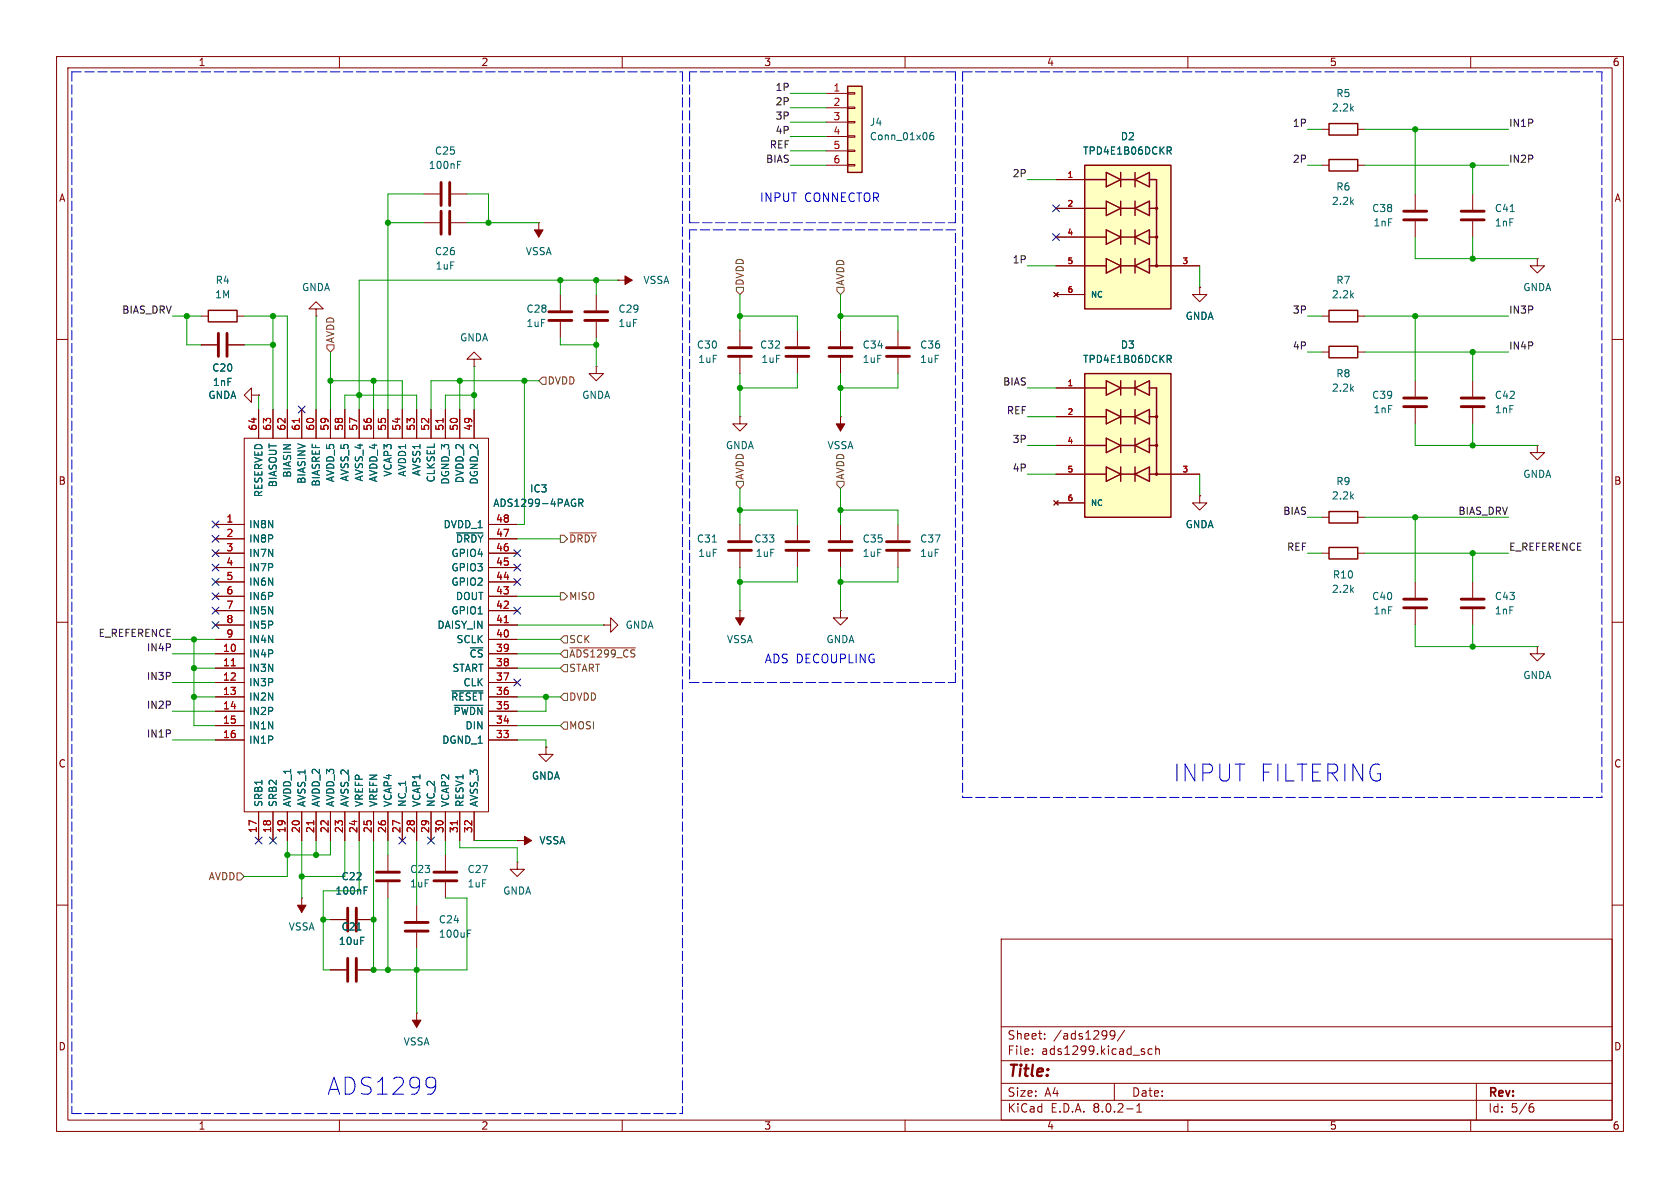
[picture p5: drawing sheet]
<svg xmlns="http://www.w3.org/2000/svg" width="297mm" height="210mm" viewBox="0 0 297 210" stroke-linecap="round" stroke-linejoin="round" font-family="sans-serif">
<g fill="none" stroke="#840000" stroke-width=".18">
<path d="M10 10h277v190h-277zM12 12h273v186h-273zM60 10v2M110 10v2M160 10v2M210 10v2M260 10v2M74.9 39.4h2.8M74.9 34.3h2.8M79.8 39.4h2.7M79.8 34.3h2.7M95.2 39.4h.1"/>
<path d="M95.2 39.4v2.5M233.7 29.2h1.2M233.7 22.9h1.2M240 29.2h1.3M240 22.9h1.3M250.2 34.3v2.8M250.2 39.1v2.8M260.3 34.3v2.8M260.3 39.1v2.8M10 60h2M35.6 55.9h1.2M41.9 55.9h1.3"/>
<path d="M55.9 54.6h1.2l-1.2-1.3-1.3 1.3h1.3v1.3M55.9 55.9h.1M99.1 52.1v2.8M99.1 56.9v2.8M105.4 52.1v2.8M105.4 56.9v2.8M109.2 49.5h.1M109.2 49.5h2.6M212.1 50.8v1.3h1.3l-1.3 1.2-1.3-1.2h1.3M212.1 50.8h.1M233.7 55.9h1.2M240 55.9h1.3"/>
<path d="M271.8 45.7v1.3h1.2l-1.2 1.3-1.3-1.3h1.3M271.8 45.7h.1M285 60h2M35.6 61h2.8M40.4 61h2.8M43.2 77.5h43.2v66h-43.2zM44.4 69.9v-1.3l-1.2 1.3 1.2 1.2v-1.2h1.3M45.7 69.9h.1M45.7 72.4v5.1M48.3 72.4v5.1M50.8 72.4v5.1M53.3 72.4v5.1"/>
<path d="M55.9 72.4v5.1M58.4 72.4v5.1M61 72.4v5.1M63.5 72.4v5.1M66 72.4v5.1M68.6 72.4v5.1M71.1 72.4v5.1M73.7 72.4v5.1M76.2 72.4v5.1M78.7 72.4v5.1M81.3 72.4v5.1M83.8 63.5h1.3l-1.3-1.3-1.3 1.3h1.3v1.3"/>
<path d="M83.8 64.8h.1M83.8 72.4v5.1M105.4 64.8v1.2h1.3l-1.3 1.3-1.3-1.3h1.3M105.4 64.8h.1M130.8 73.7v1.2h1.3l-1.3 1.3-1.3-1.3h1.3M130.8 73.7h.1M148.6 73.7h.1M148.6 73.7v2.5M233.7 62.2h1.2M240 62.2h1.3M250.2 67.3v2.8M250.2 72.1v2.8"/>
<path d="M260.3 67.3v2.8M260.3 72.1v2.8M271.8 78.7v1.3h1.2l-1.2 1.3-1.3-1.3h1.3M271.8 78.7h.1M38.1 92.7h5.1M38.1 95.3h5.1M38.1 97.8h5.1M86.4 92.7h5M86.4 95.3h5M86.4 97.8h5M130.8 92.7v2.8M130.8 97.5v2.8"/>
<path d="M141 92.7v2.8M141 97.5v2.8M148.6 92.7v2.8M148.6 97.5v2.8M158.7 92.7v2.8M158.7 97.5v2.8M233.7 97.8h1.2M233.7 91.4h1.2M240 97.8h1.3M240 91.4h1.3M10 110h2M38.1 115.6h5.1"/>
<path d="M38.1 118.1h5.1M38.1 100.3h5.1M38.1 113h5.1M38.1 110.5h5.1M38.1 108h5.1M38.1 105.4h5.1M38.1 102.9h5.1M86.4 115.6h5M86.4 118.1h5M86.4 100.3h5M86.4 113h5M86.4 110.5h5"/>
<path d="M86.4 108h5M86.4 105.4h5M86.4 102.9h5M106.7 110.5h1.2v-1.3l1.3 1.3-1.3 1.3v-1.3M106.7 110.5h.1M130.8 108h.1M130.8 108v2.5M148.6 108v1.2h1.3l-1.3 1.3-1.3-1.3h1.3M148.6 108h.1M250.2 102.9v2.8M250.2 107.7v2.8M260.3 102.9v2.8"/>
<path d="M260.3 107.7v2.8M271.8 114.3v1.3h1.2l-1.2 1.2-1.3-1.2h1.3M271.8 114.3h.1M285 110h2M38.1 120.7h5.1M38.1 123.2h5.1M38.1 125.7h5.1M38.1 128.3h5.1M38.1 130.8h5.1M86.4 120.7h5M86.4 123.2h5M86.4 125.7h5"/>
<path d="M86.4 128.3h5M86.4 130.8h5M96.5 132.1v1.3h1.3l-1.3 1.2-1.3-1.2h1.3M96.5 132.1h.1M10 160h2M45.7 143.5v5.1M48.3 143.5v5.1M50.8 143.5v5.1M53.3 158.8h.1M53.3 143.5v5.1M53.3 158.8v2.5M55.9 143.5v5.1"/>
<path d="M58.4 143.5v5.1M61 143.5v5.1M63.5 143.5v5.1M66 143.5v5.1M68.6 143.5v5.1M68.6 151.1v2.8M68.6 156v2.8M71.1 143.5v5.1M73.7 143.5v5.1M76.2 143.5v5.1M78.7 143.5v5.1M78.7 151.1v2.8"/>
<path d="M78.7 156v2.8M81.3 143.5v5.1M83.8 143.5v5.1M91.4 148.6h.1M91.4 152.4v1.3h1.3l-1.3 1.2-1.2-1.2h1.2M91.4 152.4h.1M91.4 148.6h2.6M285 160h2M58.4 162.6h2.8M58.4 171.5h2.8M63.2 162.6h2.8M63.2 171.5h2.8"/>
<path d="M73.7 179.1h.1M73.7 160v2.8M73.7 164.8v2.8M73.7 179.1v2.5M177 166h108v32h-108zM60 198v2M110 198v2M160 198v2M177 194.5h108M177 191.5h108M177 187.5h108M177 181.5h108"/>
<path d="M182.5 186.3v.1M182.5 185.5v.1M184.7 183.6v.1M184.7 182.8v.1M197 191.5v3M197.1 182.8l-.3 .3h-.3l-.3-.3 .2-.5 .4-.1 .2 .1a.99 .99 0 0 1-.3 1.4h-.3M198.8 182.1l-1.3 2M199.2 196h1.1M201 196.6h.8M201 195.5l.4-.4v1.5M203.7 185.5l-.5-.1-.2 .3v.4l.1 .2h.6M204.3 185.5l.2-.1 .4 .1 .1 .9"/>
<path d="M204.3 184.9v1.5M210 198v2M260 198v2M261 191.5v6.5M270.6 195.7h.3l.3 .3-.1 .5-.5 .1M271 195.1l-.4 .1"/>
</g>
<path d="M234.9 28.2h5.1v2h-5.1zM234.9 21.8h5.1v2.1h-5.1zM36.8 54.9h5.1v2h-5.1zM234.9 54.9h5.1v2h-5.1zM234.9 61.2h5.1v2h-5.1zM234.9 90.4h5.1v2.1h-5.1zM234.9 96.8h5.1v2h-5.1z" fill="none" stroke="#840000" stroke-width=".25"/>
<g fill="none" stroke="#840000" stroke-width=".51">
<path d="M78 32.3v4M78 37.3v4.1M79.5 32.3v4M79.5 37.3v4.1M248.2 37.3h4M248.2 38.9h4M258.3 37.3h4.1M258.3 38.9h4.1M38.6 58.9v4.1M40.1 58.9v4.1M97 55.1h4.1M97 56.6h4.1"/>
<path d="M103.4 55.1h4M103.4 56.6h4M248.2 70.4h4M248.2 71.9h4M258.3 70.4h4.1M258.3 71.9h4.1M128.8 95.8h4M128.8 97.3h4M138.9 95.8h4.1M138.9 97.3h4.1M146.6 95.8h4M146.6 97.3h4"/>
<path d="M156.7 95.8h4.1M156.7 97.3h4.1M248.2 105.9h4M248.2 107.4h4M258.3 105.9h4.1M258.3 107.4h4.1M66.5 155.7h4.1M66.5 154.2h4.1M76.7 155.7h4.1M76.7 154.2h4.1M61.5 160.5v4.1M61.5 169.4v4.1"/>
<path d="M63 160.5v4.1M63 169.4v4.1M71.6 164.6h4.1M71.6 163.1h4.1"/>
</g>
<g fill="#840000" stroke="#840000" stroke-width=".18">
<path d="M92.7 147.8l1.3 .8-1.3 .8z"/>
<path d="M94.5 40.6h1.5l-.8 1.3z"/>
<path d="M72.9 180.3h1.5l-.7 1.3z"/>
<path d="M52.6 160h1.5l-.8 1.3z"/>
<path d="M147.8 74.9h1.6l-.8 1.3z"/>
<path d="M110.5 48.8l1.3 .7-1.3 .8z"/>
<path d="M130 109.2h1.6l-.8 1.3z"/>
</g>
<path d="M52.9 74v.7M78.3 74v.7M40.9 117.7h.7M89.1 110.1h.8M55.5 145.1v.7M80.9 145.1v.7" fill="none" stroke="#a90000" stroke-width=".18"/>
<g fill="none" stroke="#006464" stroke-width=".18">
<path d="M80.9 29.1h.4M80.9 28.5h.6M267 37.4h.7M80.7 94.2h4.7M102.3 88.9l.6-.1 .2-.1-.1-.3-.7-.2v1.3M102.6 88.9l.5 .6M125.9 95.8h.7M79.9 122.1h5.5M80.3 124.7h5.1M64.4 157.4h.4M64.4 156.8h.6M63.1 164.4h.7"/>
<path d="M82.7 165h.4M82.7 164.4h.6"/>
</g>
<path d="M191.8 29.2h15.2v25.4h-15.2z" fill="#ffffc2"/>
<g fill="none" stroke="#840000" stroke-width=".25">
<path d="M191.8 29.2h15.2v25.4h-15.2zM191.8 36.8h3.8M191.8 31.8h3.8M195.6 30.5l2.5 1.3-2.5 1.2zM195.6 35.6l2.5 1.2-2.5 1.3zM198.1 36.8h2.6M198.1 31.8h2.6M198.1 30.5v2.5M198.1 35.6v2.5M200.7 30.5v2.5M200.7 35.6v2.5M200.7 36.8l2.5-1.2v2.5z"/>
<path d="M200.7 31.8l2.5-1.3v2.5zM203.2 36.8h1.3M203.2 31.8h1.3v15.2M191.8 47h3.8M191.8 41.9h3.8M195.6 45.7l2.5 1.3-2.5 1.3zM195.6 40.6l2.5 1.3-2.5 1.3zM198.1 47h2.6M198.1 41.9h2.6M198.1 40.6v2.6M198.1 45.7v2.6M200.7 40.6v2.6"/>
<path d="M200.7 45.7v2.6M200.7 47l2.5-1.3v2.6zM200.7 41.9l2.5-1.3v2.6zM203.2 47h3.8M203.2 41.9h1.3"/>
</g>
<g fill="none" stroke="#840000" stroke-width=".3">
<circle cx="204.5" cy="36.8" r=".15"/>
<circle cx="204.5" cy="47" r=".15"/>
<circle cx="204.5" cy="41.9" r=".15"/>
</g>
<path d="M186.7 31.8h5.1M186.7 36.8h5.1M186.3 51.7l.8 .8M186.7 47h5.1M186.7 41.9h5.1M186.7 52.1h5.1M187.1 51.7l-.8 .8M207 47h5.1M212.1 87.6v1.3h1.3l-1.3 1.3-1.3-1.3h1.3M212.1 87.6h.1" fill="none" stroke="#840000" stroke-width=".18"/>
<path d="M206.3 26h.5l.3 .2-.2 .4h-.6M206.6 26.6l.5 .6" fill="none" stroke="#006464" stroke-width=".18"/>
<path d="M191.8 66h15.2v25.4h-15.2z" fill="#ffffc2"/>
<g fill="none" stroke="#840000" stroke-width=".25">
<path d="M191.8 66h15.2v25.4h-15.2zM191.8 78.7h3.8M191.8 73.7h3.8M191.8 68.6h3.8M195.6 67.3l2.5 1.3-2.5 1.3zM195.6 72.4l2.5 1.3-2.5 1.2zM195.6 77.5l2.5 1.2-2.5 1.3zM198.1 78.7h2.6M198.1 73.7h2.6M198.1 68.6h2.6M198.1 67.3v2.6M198.1 72.4v2.5"/>
<path d="M198.1 77.5v2.5M200.7 67.3v2.6M200.7 72.4v2.5M200.7 77.5v2.5M200.7 78.7l2.5-1.2v2.5zM200.7 73.7l2.5-1.3v2.5zM200.7 68.6l2.5-1.3v2.6zM203.2 78.7h1.3M203.2 73.7h1.3M203.2 68.6h1.3v15.2M191.8 83.8h3.8M195.6 82.6l2.5 1.2-2.5 1.3z"/>
<path d="M198.1 83.8h2.6M198.1 82.6v2.5M200.7 82.6v2.5M200.7 83.8l2.5-1.2v2.5zM203.2 83.8h3.8"/>
</g>
<g fill="none" stroke="#840000" stroke-width=".3">
<circle cx="204.5" cy="73.7" r=".15"/>
<circle cx="204.5" cy="78.7" r=".15"/>
<circle cx="204.5" cy="83.8" r=".15"/>
</g>
<path d="M130.8 58.4v2.8M141 58.4v2.8M130.8 63.2v2.8M141 63.2v2.8M186.7 68.6h5.1M186.7 73.7h5.1M186.7 78.7h5.1M186.3 88.5l.8 .8M186.7 83.8h5.1M186.7 88.9h5.1M187.1 88.5l-.8 .8M207 83.8h5.1" fill="none" stroke="#840000" stroke-width=".18"/>
<path d="M206.3 62.8h.5l.3 .3-.2 .3-.6 .1M206.6 63.5l.5 .6" fill="none" stroke="#006464" stroke-width=".18"/>
<path d="M128.8 61.5h4M128.8 63h4M138.9 61.5h4.1M138.9 63h4.1" fill="none" stroke="#840000" stroke-width=".51"/>
<path d="M149.9 15.2h2.5v15.3h-2.5z" fill="#ffffc2"/>
<g fill="none" stroke="#840000" stroke-width=".18">
<path d="M146 16.5h3.9M146 19.1h3.9M149.9 18.9h1.2v.3h-1.2zM149.9 16.4h1.2v.2h-1.2zM146 21.6h3.9M146 24.1h3.9M146 26.7h3.9M146 29.2h3.9M149.9 29.1h1.2v.2h-1.2zM149.9 26.5h1.2v.3h-1.2zM149.9 24h1.2v.3h-1.2zM149.9 21.5h1.2v.2h-1.2z"/>
<path d="M186.7 31.8h5.1M186.7 36.8h5.1M148.6 58.4v2.8M158.7 58.4v2.8M186.3 51.7l.8 .8M186.7 47h5.1M186.7 41.9h5.1M186.7 52.1h5.1M187.1 51.7l-.8 .8M207 47h5.1M212.1 50.8h.1M35.6 61h2.8"/>
<path d="M40.4 61h2.8M45.7 69.9h.1M45.7 72.4v5.1M48.3 72.4v5.1M50.8 72.4v5.1M53.3 72.4v5.1M55.9 72.4v5.1M58.4 72.4v5.1M61 72.4v5.1M63.5 72.4v5.1M66 72.4v5.1M68.6 72.4v5.1"/>
<path d="M71.1 72.4v5.1M73.7 72.4v5.1M76.2 72.4v5.1M78.7 72.4v5.1M81.3 72.4v5.1M83.8 72.4v5.1M148.6 63.2v2.8M158.7 63.2v2.8M186.7 68.6h5.1M186.7 73.7h5.1M186.7 78.7h5.1M38.1 92.7h5.1"/>
<path d="M38.1 95.3h5.1M38.1 97.8h5.1M86.4 92.7h5M86.4 95.3h5M86.4 97.8h5M186.3 88.5l.8 .8M186.7 83.8h5.1M186.7 88.9h5.1M187.1 88.5l-.8 .8M207 83.8h5.1M212.1 87.6h.1M38.1 115.6h5.1"/>
<path d="M38.1 118.1h5.1M38.1 100.3h5.1M38.1 113h5.1M38.1 110.5h5.1M38.1 108h5.1M38.1 105.4h5.1M38.1 102.9h5.1M86.4 115.6h5M86.4 118.1h5M86.4 100.3h5M86.4 113h5M86.4 110.5h5"/>
<path d="M86.4 108h5M86.4 105.4h5M86.4 102.9h5M38.1 120.7h5.1M38.1 123.2h5.1M38.1 125.7h5.1M38.1 128.3h5.1M38.1 130.8h5.1M86.4 120.7h5M86.4 123.2h5M86.4 125.7h5M86.4 128.3h5"/>
<path d="M86.4 130.8h5M96.5 132.1h.1M45.7 143.5v5.1M48.3 143.5v5.1M50.8 143.5v5.1M53.3 143.5v5.1M55.9 143.5v5.1M58.4 143.5v5.1M61 143.5v5.1M63.5 143.5v5.1M66 143.5v5.1M68.6 143.5v5.1"/>
<path d="M71.1 143.5v5.1M73.7 143.5v5.1M76.2 143.5v5.1M78.7 143.5v5.1M81.3 143.5v5.1M83.8 143.5v5.1M91.4 148.6h.1M58.4 171.5h2.8M58.4 162.6h2.8M63.2 171.5h2.8M63.2 162.6h2.8"/>
</g>
<path d="M149.9 15.2h2.5v15.3h-2.5z" fill="none" stroke="#840000" stroke-width=".25"/>
<g fill="none" stroke="#006464" stroke-width=".18">
<path d="M165 23.4l-.4 .1a.86 .86 0 0 0 0 1.2l.4-.1 .1-.4-.3-.3-.3 .1-.1 .2M206.3 26h.5l.3 .2-.2 .4h-.6M206.6 26.6l.5 .6M206.3 62.8h.5l.3 .3-.2 .3-.6 .1M206.6 63.5l.5 .6M80.7 94.2h4.7M102.3 88.9l.6-.1 .2-.1-.1-.3-.7-.2v1.3M102.6 88.9l.5 .6M79.9 122.1h5.5M80.3 124.7h5.1M64.4 157.4h.4M64.4 156.8h.6"/>
<path d="M63.1 164.4h.7"/>
</g>
<path d="M146.6 61.5h4M146.6 63h4M156.7 61.5h4.1M156.7 63h4.1" fill="none" stroke="#840000" stroke-width=".51"/>
<g fill="none" stroke="#725600" stroke-width=".18">
<path d="M130.2 50.8h1.2v.6l-.6 .7-.6-.7zM148 50.8h1.2v.6l-.6 .7-.6-.7zM57.8 61h1.3v.6l-.7 .6-.6-.6zM95.9 66.7h.6v1.2h-.6l-.7-.6zM99.1 94.6h.6l.6 .7-.6 .6h-.6zM100.7 94.2h4.7M130.2 85.1h1.2v.6l-.6 .7-.6-.7zM148 85.1h1.2v.6l-.6 .7-.6-.7zM99.1 104.8h.6l.6 .6-.6 .6h-.6zM99.1 113l.6-.6h.6v1.3h-.6zM99.7 114.9h.6v1.3h-.6l-.6-.6zM99.7 117.5h.6v1.2h-.6l-.6-.6z"/>
<path d="M100.7 114.5h11.6M99.7 127.6h.6v1.3h-.6l-.6-.6zM99.7 122.6h.6v1.2h-.6l-.6-.6zM41.9 154.3h.6l.7 .6-.7 .7h-.6z"/>
</g>
<path d="M76.7 190.6l.2 .1a2.53 2.53 0 0 1-.3 2.4M77 191.7l-.3 .4" fill="none" stroke="#0000c2" stroke-width=".18"/>
<g fill="none" stroke="#0000c2" stroke-width=".18" stroke-dasharray="1.7 .6">
<path d="M12.7 12.7h107.9M12.7 12.7v184.2M120.6 12.7v184.2M121.9 12.7v26.7M168.9 12.7h-47M170.2 12.7h113M170.2 12.7v128.3M283.2 12.7v128.3M121.9 39.4h47M168.9 39.4v-26.7M121.9 40.6v80.1M168.9 40.6h-47"/>
<path d="M121.9 120.7h47M168.9 120.7v-80.1M170.2 141h113M12.7 196.9h107.9"/>
</g>
<g fill="none" stroke="#009600" stroke-width=".18">
<path d="M139.7 16.5h6.3M139.7 19.1h6.3M68.6 39.4h6.3M74.9 34.3h-6.3v38.1M82.5 34.3h3.9v5.1M82.5 39.4h12.7M139.7 24.1h6.3M139.7 29.2h6.3M139.7 21.6h6.3M139.7 26.7h6.3M181.6 31.8h5.1M231.1 22.9h2.6"/>
<path d="M231.1 29.2h2.6M241.3 22.9h25.4M241.3 29.2h25.4M250.2 22.9v11.4M260.3 29.2v5.1M30.5 55.9h5.1M33 55.9v5.1h2.6M43.2 55.9h7.6v16.5M48.3 55.9v16.5M55.9 55.9v16.5M99.1 59.7v1.3h6.3M99.1 49.5v2.6"/>
<path d="M105.4 49.5v2.6M105.4 59.7v5.1M109.2 49.5h-45.7v22.9M130.8 52.1v6.3M130.8 55.9h10.2v2.5M148.6 55.9h10.1v2.5M148.6 52.1v6.3M181.6 47h5.1M212.1 47v3.8M231.1 55.9h2.6M241.3 55.9h25.4M250.2 41.9v3.8h21.6"/>
<path d="M250.2 55.9v11.4M260.3 41.9v3.8M43.2 61h5.1M45.7 69.9v2.5M58.4 67.3h12.7v5.1M58.4 62.2v10.2M61 72.4v-2.5h12.7v2.5M66 67.3v5.1M81.3 67.3v5.1M83.8 64.8v7.6M83.8 69.9h-5.1v2.5M92.7 67.3v25.4h-1.3"/>
<path d="M95.2 67.3h-19v5.1M130.8 66v7.7M141 66v2.6h-10.2M148.6 66v7.7M158.7 66v2.6h-10.1M181.6 68.6h5.1M181.6 78.7h5.1M181.6 73.7h5.1M231.1 62.2h2.6M241.3 62.2h25.4M250.2 74.9v3.8h21.6M260.3 62.2v5.1"/>
<path d="M260.3 74.9v3.8M91.4 95.3h7.7M130.8 86.4v6.3M130.8 90.2h10.2v2.5M148.6 86.4v6.3M148.6 90.2h10.1v2.5M181.6 83.8h5.1M212.1 83.8v3.8M231.1 91.4h2.6M231.1 97.8h2.6M241.3 91.4h25.4M241.3 97.8h25.4"/>
<path d="M250.2 91.4v11.5M260.3 97.8v5.1M30.5 113h7.6M30.5 115.6h7.6M34.3 113v15.3h3.8M34.3 118.1h3.8M91.4 113h7.7M91.4 110.5h15.3M91.4 115.6h7.7M91.4 118.1h7.7M91.4 105.4h7.7M130.8 100.3v7.7"/>
<path d="M141 100.3v2.6h-10.2M148.6 100.3v7.7M158.7 100.3v2.6h-10.1M250.2 110.5v3.8h21.6M260.3 110.5v3.8M30.5 125.7h7.6M30.5 130.8h7.6M30.5 120.7h7.6M34.3 123.2h3.8M91.4 128.3h7.7M91.4 123.2h7.7M91.4 130.8h5.1v1.3"/>
<path d="M96.5 123.2v2.5h-5.1M50.8 148.6v6.3h-7.6M53.3 148.6v10.2M55.9 148.6v2.5M58.4 148.6v2.5h-7.6M61 148.6v6.3h-7.7M63.5 148.6v8.9h-6.4v14h1.3M66 148.6v22.9h16.5v-12.7h-3.8M68.6 148.6v2.5M68.6 158.8v12.7M73.7 148.6v11.4M78.7 148.6v2.5"/>
<path d="M81.3 148.6v1.3h10.1v2.5M83.8 148.6h7.6M57.1 162.6h1.3M73.7 167.6v11.5"/>
</g>
<g fill="none" stroke="#000084" stroke-width=".18">
<path d="M186.1 36.2l1.2 1.2M187.3 36.2l-1.2 1.2M186.1 41.3l1.2 1.2M187.3 41.3l-1.2 1.2M52.7 71.8l1.2 1.2M53.9 71.8l-1.2 1.2M37.5 97.2l1.2 1.2M37.5 92.1l1.2 1.2M37.5 94.6l1.2 1.3M37.5 99.7l1.2 1.2M38.7 97.2l-1.2 1.2M38.7 92.1l-1.2 1.2"/>
<path d="M38.7 94.6l-1.2 1.3M38.7 99.7l-1.2 1.2M90.8 97.2l1.2 1.2M90.8 99.7l1.2 1.2M92 97.2l-1.2 1.2M92 99.7l-1.2 1.2M37.5 109.9l1.2 1.2M37.5 107.3l1.2 1.3M37.5 102.3l1.2 1.2M37.5 104.8l1.2 1.2M38.7 109.9l-1.2 1.2M38.7 107.3l-1.2 1.3"/>
<path d="M38.7 102.3l-1.2 1.2M38.7 104.8l-1.2 1.2M90.8 107.3l1.2 1.3M90.8 102.3l1.2 1.2M92 107.3l-1.2 1.3M92 102.3l-1.2 1.2M90.8 120l1.2 1.3M92 120l-1.2 1.3M45.1 148l1.2 1.2M46.3 148l-1.2 1.2M47.7 148l1.2 1.2M48.9 148l-1.2 1.2"/>
<path d="M70.5 148l1.2 1.2M71.7 148l-1.2 1.2M75.6 148l1.2 1.2M76.8 148l-1.2 1.2"/>
</g>
<path d="M52.9 74v.7M78.3 74v.7M40.9 117.7h.7M89.1 110.1h.8M55.5 145.1v.7M80.9 145.1v.7" fill="none" stroke="#a90000" stroke-width=".18"/>
<g fill="#009600" stroke="#009600" stroke-width=".18">
<circle cx="105.4" cy="61" r=".46"/>
<circle cx="81.3" cy="67.3" r=".46"/>
<circle cx="92.7" cy="67.3" r=".46"/>
<circle cx="130.8" cy="102.9" r=".46"/>
<circle cx="130.8" cy="90.2" r=".46"/>
<circle cx="83.8" cy="69.9" r=".46"/>
<circle cx="260.3" cy="29.2" r=".46"/>
<circle cx="260.3" cy="45.7" r=".46"/>
<circle cx="250.2" cy="22.9" r=".46"/>
<circle cx="250.2" cy="55.9" r=".46"/>
<circle cx="260.3" cy="62.2" r=".46"/>
<circle cx="148.6" cy="55.9" r=".46"/>
<circle cx="105.4" cy="49.5" r=".46"/>
<circle cx="99.1" cy="49.5" r=".46"/>
<circle cx="130.8" cy="55.9" r=".46"/>
<circle cx="130.8" cy="68.6" r=".46"/>
<circle cx="148.6" cy="90.2" r=".46"/>
<circle cx="148.6" cy="68.6" r=".46"/>
<circle cx="148.6" cy="102.9" r=".46"/>
<circle cx="260.3" cy="114.3" r=".46"/>
<circle cx="250.2" cy="91.4" r=".46"/>
<circle cx="260.3" cy="78.7" r=".46"/>
<circle cx="260.3" cy="97.8" r=".46"/>
<circle cx="86.4" cy="39.4" r=".46"/>
<circle cx="48.3" cy="61" r=".46"/>
<circle cx="48.3" cy="55.9" r=".46"/>
<circle cx="33" cy="55.9" r=".46"/>
<circle cx="58.4" cy="67.3" r=".46"/>
<circle cx="55.9" cy="151.1" r=".46"/>
<circle cx="34.3" cy="123.2" r=".46"/>
<circle cx="96.5" cy="123.2" r=".46"/>
<circle cx="34.3" cy="113" r=".46"/>
<circle cx="34.3" cy="118.1" r=".46"/>
<circle cx="53.3" cy="154.9" r=".46"/>
<circle cx="57.1" cy="162.6" r=".46"/>
<circle cx="66" cy="162.6" r=".46"/>
<circle cx="50.8" cy="151.1" r=".46"/>
<circle cx="68.6" cy="171.5" r=".46"/>
<circle cx="73.7" cy="171.5" r=".46"/>
<circle cx="66" cy="171.5" r=".46"/>
<circle cx="66" cy="67.3" r=".46"/>
<circle cx="68.6" cy="39.4" r=".46"/>
<circle cx="63.5" cy="69.9" r=".46"/>
</g>
<g font-size="4.2" fill="#0000c2">
<text x="207.3" y="138.4">INPUT FILTERING</text>
<text x="57.7" y="193.8">ADS1299</text>
</g>
<text font-size="2.8" fill="#840000" x="178" y="190.9">Title:</text>
<g font-size="2.1" fill="#0000c2">
<text x="134.3" y="35.8">INPUT</text>
<text x="142.2" y="35.8">CONNECTOR</text>
<text x="135.1" y="117.4">ADS DECOUPLING</text>
</g>
<g font-size="2.1" fill="#840000">
<text x="178" y="184">Sheet:</text>
<text x="186.2" y="184">/ads1299/</text>
<text x="178" y="186.7">File:</text>
<text x="184.1" y="186.7">ads1299.kicad_sch</text>
<text x="178" y="196.9">KiCad</text>
<text x="178" y="194.1">Size:</text>
<text x="184.7" y="194.1">A4</text>
<text x="185.7" y="196.9">E.D.A.</text>
<text x="193.3" y="196.9">8.0.2-1</text>
<text x="200" y="194.1">Date:</text>
<text x="263" y="194.3">Rev:</text>
<text x="263" y="196.9">Id:</text>
<text x="267.1" y="196.9">5/6</text>
</g>
<g font-size="1.8" fill="#840000">
<text x="35" y="11.9">1</text>
<text x="85" y="11.9">2</text>
<text x="135" y="11.9">3</text>
<text x="185" y="11.9">4</text>
<text x="235" y="11.9">5</text>
<text x="285" y="11.9">6</text>
<text x="10.3" y="35.9">A</text>
<text x="285.3" y="35.9">A</text>
<text x="10.3" y="85.9">B</text>
<text x="285.3" y="85.9">B</text>
<text x="10.3" y="135.9">C</text>
<text x="285.3" y="135.9">C</text>
<text x="10.3" y="185.9">D</text>
<text x="285.3" y="185.9">D</text>
<text x="35" y="199.9">1</text>
<text x="85" y="199.9">2</text>
<text x="135" y="199.9">3</text>
<text x="185" y="199.9">4</text>
<text x="235" y="199.9">5</text>
<text x="285" y="199.9">6</text>
</g>
<g font-size="1.8" fill="#0f0f0f">
<text x="137" y="16.2">1P</text>
<text x="137" y="21.2">3P</text>
<text x="137" y="23.8">4P</text>
<text x="137" y="18.7">2P</text>
<text x="228.5" y="22.5">1P</text>
<text x="266.7" y="22.5">IN1P</text>
<text x="135.3" y="28.9">BIAS</text>
<text x="136" y="26.3">REF</text>
<text x="228.5" y="28.9">2P</text>
<text x="266.7" y="28.9">IN2P</text>
<text x="178.9" y="31.4">2P</text>
<text x="178.9" y="46.6">1P</text>
<text x="21.5" y="55.5">BIAS_DRV</text>
<text x="228.5" y="55.5">3P</text>
<text x="266.7" y="55.5">IN3P</text>
<text x="228.5" y="61.9">4P</text>
<text x="266.7" y="61.9">IN4P</text>
<text x="177.2" y="68.2">BIAS</text>
<text x="177.9" y="73.3">REF</text>
<text x="178.9" y="83.5">4P</text>
<text x="178.9" y="78.4">3P</text>
<text x="226.8" y="91.1">BIAS</text>
<text x="257.7" y="91.1">BIAS_DRV</text>
<text x="227.4" y="97.4">REF</text>
<text x="266.7" y="97.4">E_REFERENCE</text>
<text x="17.3" y="112.7">E_REFERENCE</text>
<text x="25.9" y="115.2">IN4P</text>
<text x="25.9" y="120.3">IN3P</text>
<text x="25.9" y="125.4">IN2P</text>
<text x="25.9" y="130.5">IN1P</text>
</g>
<g font-size="1.8" fill="#a90000">
<text x="147.2" y="16.3">1</text>
<text x="147.2" y="18.8">2</text>
<text x="147.2" y="21.3">3</text>
<text x="147.2" y="23.9">4</text>
<text x="147.2" y="26.4">5</text>
<text x="147.2" y="29">6</text>
<text x="45.5" y="76.2" transform="rotate(-90 45.5 76.2)">64</text>
<text x="48" y="76.2" transform="rotate(-90 48 76.2)">63</text>
<text x="50.5" y="76.2" transform="rotate(-90 50.5 76.2)">62</text>
<text x="53.1" y="76.2" transform="rotate(-90 53.1 76.2)">61</text>
<text x="55.6" y="76.2" transform="rotate(-90 55.6 76.2)">60</text>
<text x="58.2" y="76.2" transform="rotate(-90 58.2 76.2)">59</text>
<text x="60.7" y="76.2" transform="rotate(-90 60.7 76.2)">58</text>
<text x="63.2" y="76.2" transform="rotate(-90 63.2 76.2)">57</text>
<text x="65.8" y="76.2" transform="rotate(-90 65.8 76.2)">56</text>
<text x="68.3" y="76.2" transform="rotate(-90 68.3 76.2)">55</text>
<text x="70.9" y="76.2" transform="rotate(-90 70.9 76.2)">54</text>
<text x="73.4" y="76.2" transform="rotate(-90 73.4 76.2)">53</text>
<text x="75.9" y="76.2" transform="rotate(-90 75.9 76.2)">52</text>
<text x="78.5" y="76.2" transform="rotate(-90 78.5 76.2)">51</text>
<text x="81" y="76.2" transform="rotate(-90 81 76.2)">50</text>
<text x="83.6" y="76.2" transform="rotate(-90 83.6 76.2)">49</text>
<text x="39.9" y="92.5">1</text>
<text x="39.9" y="95">2</text>
<text x="87.6" y="95">47</text>
<text x="87.6" y="92.5">48</text>
<text x="39.9" y="97.5">3</text>
<text x="39.9" y="100.1">4</text>
<text x="87.6" y="100.1">45</text>
<text x="87.6" y="97.5">46</text>
<text x="39.9" y="102.6">5</text>
<text x="39.9" y="105.2">6</text>
<text x="39.9" y="107.7">7</text>
<text x="87.6" y="107.7">42</text>
<text x="87.6" y="105.2">43</text>
<text x="87.6" y="102.6">44</text>
<text x="39.9" y="110.2">8</text>
<text x="39.9" y="112.8">9</text>
<text x="87.6" y="112.8">40</text>
<text x="87.6" y="110.2">41</text>
<text x="39.3" y="115.3">10</text>
<text x="39.3" y="117.9">11</text>
<text x="87.6" y="117.9">38</text>
<text x="87.6" y="115.3">39</text>
<text x="39.3" y="120.4">12</text>
<text x="39.3" y="122.9">13</text>
<text x="39.3" y="125.5">14</text>
<text x="87.6" y="125.5">35</text>
<text x="87.6" y="122.9">36</text>
<text x="87.6" y="120.4">37</text>
<text x="39.3" y="128">15</text>
<text x="39.3" y="130.6">16</text>
<text x="87.6" y="130.6">33</text>
<text x="87.6" y="128">34</text>
<text x="45.5" y="147.4" transform="rotate(-90 45.5 147.4)">17</text>
<text x="48" y="147.4" transform="rotate(-90 48 147.4)">18</text>
<text x="50.5" y="147.4" transform="rotate(-90 50.5 147.4)">19</text>
<text x="53.1" y="147.4" transform="rotate(-90 53.1 147.4)">20</text>
<text x="55.6" y="147.4" transform="rotate(-90 55.6 147.4)">21</text>
<text x="58.2" y="147.4" transform="rotate(-90 58.2 147.4)">22</text>
<text x="60.7" y="147.4" transform="rotate(-90 60.7 147.4)">23</text>
<text x="63.2" y="147.4" transform="rotate(-90 63.2 147.4)">24</text>
<text x="65.8" y="147.4" transform="rotate(-90 65.8 147.4)">25</text>
<text x="68.3" y="147.4" transform="rotate(-90 68.3 147.4)">26</text>
<text x="70.9" y="147.4" transform="rotate(-90 70.9 147.4)">27</text>
<text x="73.4" y="147.4" transform="rotate(-90 73.4 147.4)">28</text>
<text x="75.9" y="147.4" transform="rotate(-90 75.9 147.4)">29</text>
<text x="78.5" y="147.4" transform="rotate(-90 78.5 147.4)">30</text>
<text x="81" y="147.4" transform="rotate(-90 81 147.4)">31</text>
<text x="83.6" y="147.4" transform="rotate(-90 83.6 147.4)">32</text>
</g>
<g font-size="1.8" fill="#006464">
<text x="236.1" y="17.4">R5</text>
<text x="153.7" y="22.5">J4</text>
<text x="235.4" y="19.9">2.2k</text>
<text x="76.8" y="27.5">C25</text>
<text x="153.7" y="25">Conn_01x06</text>
<text x="191.4" y="27.5">TPD4E1B06DCKR</text>
<text x="198" y="25">D2</text>
<text x="75.7" y="30.1">100nF</text>
<text x="236.1" y="33.9">R6</text>
<text x="235.4" y="36.4">2.2k</text>
<text x="242.5" y="37.7">C38</text>
<text x="242.7" y="40.2">1nF</text>
<text x="264.2" y="37.7">C41</text>
<text x="264.2" y="40.2">1nF</text>
<text x="76.8" y="45.3">C26</text>
<text x="76.9" y="47.9">1uF</text>
<text x="92.9" y="45.3">VSSA</text>
<text x="37.9" y="52.9">1M</text>
<text x="38" y="50.4">R4</text>
<text x="53.3" y="51.7">GNDA</text>
<text x="113.6" y="50.4">VSSA</text>
<text x="235.4" y="52.9">2.2k</text>
<text x="236.1" y="50.4">R7</text>
<text x="269.2" y="51.7">GNDA</text>
<text x="93" y="58">1uF</text>
<text x="93" y="55.5">C28</text>
<text x="109.2" y="58">1uF</text>
<text x="109.2" y="55.5">C29</text>
<text x="209.5" y="56.7">GNDA</text>
<text x="37.4" y="65.9">C20</text>
<text x="81.2" y="60.6">GNDA</text>
<text x="123.1" y="61.8">C30</text>
<text x="123.3" y="64.4">1uF</text>
<text x="134.3" y="61.8">C32</text>
<text x="134.5" y="64.4">1uF</text>
<text x="152.4" y="64.4">1uF</text>
<text x="152.4" y="61.8">C34</text>
<text x="162.6" y="64.4">1uF</text>
<text x="162.6" y="61.8">C36</text>
<text x="191.4" y="64.4">TPD4E1B06DCKR</text>
<text x="198" y="61.8">D3</text>
<text x="36.7" y="70.7">GNDA</text>
<text x="37.5" y="68.4">1nF</text>
<text x="102.8" y="70.7">GNDA</text>
<text x="235.4" y="69.4">2.2k</text>
<text x="236.1" y="66.9">R8</text>
<text x="242.5" y="70.7">C39</text>
<text x="264.2" y="70.7">C42</text>
<text x="242.7" y="73.3">1nF</text>
<text x="264.2" y="73.3">1nF</text>
<text x="128.2" y="79.6">GNDA</text>
<text x="146.2" y="79.6">VSSA</text>
<text x="46.6" y="88" transform="rotate(-90 46.6 88)">RESERVED</text>
<text x="49.1" y="86.2" transform="rotate(-90 49.1 86.2)">BIASOUT</text>
<text x="51.7" y="84.5" transform="rotate(-90 51.7 84.5)">BIASIN</text>
<text x="54.2" y="85.6" transform="rotate(-90 54.2 85.6)">BIASINV</text>
<text x="56.7" y="86.1" transform="rotate(-90 56.7 86.1)">BIASREF</text>
<text x="59.3" y="85.3" transform="rotate(-90 59.3 85.3)">AVDD_5</text>
<text x="61.8" y="85.2" transform="rotate(-90 61.8 85.2)">AVSS_5</text>
<text x="64.4" y="85.2" transform="rotate(-90 64.4 85.2)">AVSS_4</text>
<text x="66.9" y="85.3" transform="rotate(-90 66.9 85.3)">AVDD_4</text>
<text x="69.4" y="84.4" transform="rotate(-90 69.4 84.4)">VCAP3</text>
<text x="72" y="84.4" transform="rotate(-90 72 84.4)">AVDD1</text>
<text x="74.5" y="84.2" transform="rotate(-90 74.5 84.2)">AVSS1</text>
<text x="77.1" y="85.4" transform="rotate(-90 77.1 85.4)">CLKSEL</text>
<text x="79.6" y="85.8" transform="rotate(-90 79.6 85.8)">DGND_3</text>
<text x="82.1" y="85.5" transform="rotate(-90 82.1 85.5)">DVDD_2</text>
<text x="84.7" y="85.8" transform="rotate(-90 84.7 85.8)">DGND_2</text>
<text x="87.1" y="89.8">ADS1299-4PAGR</text>
<text x="93.6" y="87.3">IC3</text>
<text x="235.4" y="88.5">2.2k</text>
<text x="236.1" y="86">R9</text>
<text x="269.2" y="84.7">GNDA</text>
<text x="43.9" y="93.6">IN8N</text>
<text x="78.3" y="93.6">DVDD_1</text>
<text x="209.5" y="93.6">GNDA</text>
<text x="43.9" y="96.1">IN8P</text>
<text x="43.9" y="98.7">IN7N</text>
<text x="43.9" y="101.2">IN7P</text>
<text x="79.7" y="101.2">GPIO3</text>
<text x="79.7" y="98.7">GPIO4</text>
<text x="80.5" y="96.1">~{DRDY}</text>
<text x="123.1" y="96.1">C31</text>
<text x="123.3" y="98.7">1uF</text>
<text x="133.3" y="96.1">C33</text>
<text x="133.5" y="98.7">1uF</text>
<text x="152.4" y="98.7">1uF</text>
<text x="152.4" y="96.1">C35</text>
<text x="162.6" y="98.7">1uF</text>
<text x="162.6" y="96.1">C37</text>
<text x="43.9" y="103.7">IN6N</text>
<text x="43.9" y="106.3">IN6P</text>
<text x="79.7" y="103.7">GPIO2</text>
<text x="80.5" y="106.3">DOUT</text>
<text x="235.4" y="105">2.2k</text>
<text x="235.5" y="102.5">R10</text>
<text x="242.5" y="106.3">C40</text>
<text x="264.2" y="106.3">C43</text>
<text x="43.9" y="108.8">IN5N</text>
<text x="43.9" y="111.4">IN5P</text>
<text x="43.9" y="113.9">IN4N</text>
<text x="77.2" y="111.4">DAISY_IN</text>
<text x="79.7" y="108.8">GPIO1</text>
<text x="80.6" y="113.9">SCLK</text>
<text x="110.5" y="111.4">GNDA</text>
<text x="128.4" y="113.9">VSSA</text>
<text x="146" y="113.9">GNDA</text>
<text x="242.7" y="108.8">1nF</text>
<text x="264.2" y="108.8">1nF</text>
<text x="43.9" y="116.4">IN4P</text>
<text x="43.9" y="119">IN3N</text>
<text x="79.9" y="119">START</text>
<text x="82.9" y="116.4">~{CS}</text>
<text x="43.9" y="121.5">IN3P</text>
<text x="43.9" y="124.1">IN2N</text>
<text x="79.6" y="124.1">~{RESET}</text>
<text x="81.8" y="121.5">CLK</text>
<text x="269.2" y="120.2">GNDA</text>
<text x="43.9" y="126.6">IN2P</text>
<text x="43.9" y="129.1">IN1N</text>
<text x="43.9" y="131.7">IN1P</text>
<text x="78.1" y="131.7">DGND_1</text>
<text x="80.1" y="126.6">~{PWDN}</text>
<text x="82.2" y="129.1">DIN</text>
<text x="46.6" y="142.7" transform="rotate(-90 46.6 142.7)">SRB1</text>
<text x="49.1" y="142.7" transform="rotate(-90 49.1 142.7)">SRB2</text>
<text x="51.7" y="142.7" transform="rotate(-90 51.7 142.7)">AVDD_1</text>
<text x="54.2" y="142.7" transform="rotate(-90 54.2 142.7)">AVSS_1</text>
<text x="56.7" y="142.7" transform="rotate(-90 56.7 142.7)">AVDD_2</text>
<text x="59.3" y="142.7" transform="rotate(-90 59.3 142.7)">AVDD_3</text>
<text x="61.8" y="142.7" transform="rotate(-90 61.8 142.7)">AVSS_2</text>
<text x="64.4" y="142.7" transform="rotate(-90 64.4 142.7)">VREFP</text>
<text x="66.9" y="142.7" transform="rotate(-90 66.9 142.7)">VREFN</text>
<text x="69.4" y="142.7" transform="rotate(-90 69.4 142.7)">VCAP4</text>
<text x="72" y="142.7" transform="rotate(-90 72 142.7)">NC_1</text>
<text x="74.5" y="142.7" transform="rotate(-90 74.5 142.7)">VCAP1</text>
<text x="77.1" y="142.7" transform="rotate(-90 77.1 142.7)">NC_2</text>
<text x="79.6" y="142.7" transform="rotate(-90 79.6 142.7)">VCAP2</text>
<text x="82.1" y="142.7" transform="rotate(-90 82.1 142.7)">RESV1</text>
<text x="84.7" y="142.7" transform="rotate(-90 84.7 142.7)">AVSS_3</text>
<text x="93.9" y="138">GNDA</text>
<text x="95.3" y="149.5">VSSA</text>
<text x="60.3" y="155.8">C22</text>
<text x="72.4" y="154.5">C23</text>
<text x="82.6" y="154.5">C27</text>
<text x="59.2" y="158.3">100nF</text>
<text x="72.4" y="157.1">1uF</text>
<text x="82.6" y="157.1">1uF</text>
<text x="88.9" y="158.3">GNDA</text>
<text x="50.9" y="164.7">VSSA</text>
<text x="59.8" y="167.2">10uF</text>
<text x="60.3" y="164.7">C21</text>
<text x="77.5" y="166">100uF</text>
<text x="77.5" y="163.4">C24</text>
<text x="71.3" y="185">VSSA</text>
</g>
<g font-size="1.8" fill="#725600">
<text x="131.7" y="50.6" transform="rotate(-90 131.7 50.6)">DVDD</text>
<text x="149.5" y="50.6" transform="rotate(-90 149.5 50.6)">AVDD</text>
<text x="59.3" y="60.8" transform="rotate(-90 59.3 60.8)">AVDD</text>
<text x="96.7" y="68.2">DVDD</text>
<text x="131.7" y="84.9" transform="rotate(-90 131.7 84.9)">AVDD</text>
<text x="149.5" y="84.9" transform="rotate(-90 149.5 84.9)">AVDD</text>
<text x="100.5" y="96.1">~{DRDY}</text>
<text x="100.5" y="106.3">MISO</text>
<text x="100.5" y="113.9">SCK</text>
<text x="100.5" y="116.4">~{ADS1299_CS}</text>
<text x="100.5" y="119">START</text>
<text x="100.5" y="124.1">DVDD</text>
<text x="100.5" y="129.1">MOSI</text>
<text x="36.8" y="155.8">AVDD</text>
</g>
<g font-size="1.4" fill="#a90000">
<text x="188.6" y="31.5">1</text>
<text x="188.6" y="36.6">2</text>
<text x="188.6" y="41.7">4</text>
<text x="188.6" y="46.7">5</text>
<text x="208.9" y="46.7">3</text>
<text x="188.6" y="51.8">6</text>
<text x="188.6" y="68.3">1</text>
<text x="188.6" y="73.4">2</text>
<text x="188.6" y="78.5">4</text>
<text x="188.6" y="83.6">5</text>
<text x="208.9" y="83.6">3</text>
<text x="188.6" y="88.6">6</text>
</g>
<g font-size="1.4" fill="#006464">
<text x="192.8" y="52.8">NC</text>
<text x="192.8" y="89.6">NC</text>
</g>
</svg>
